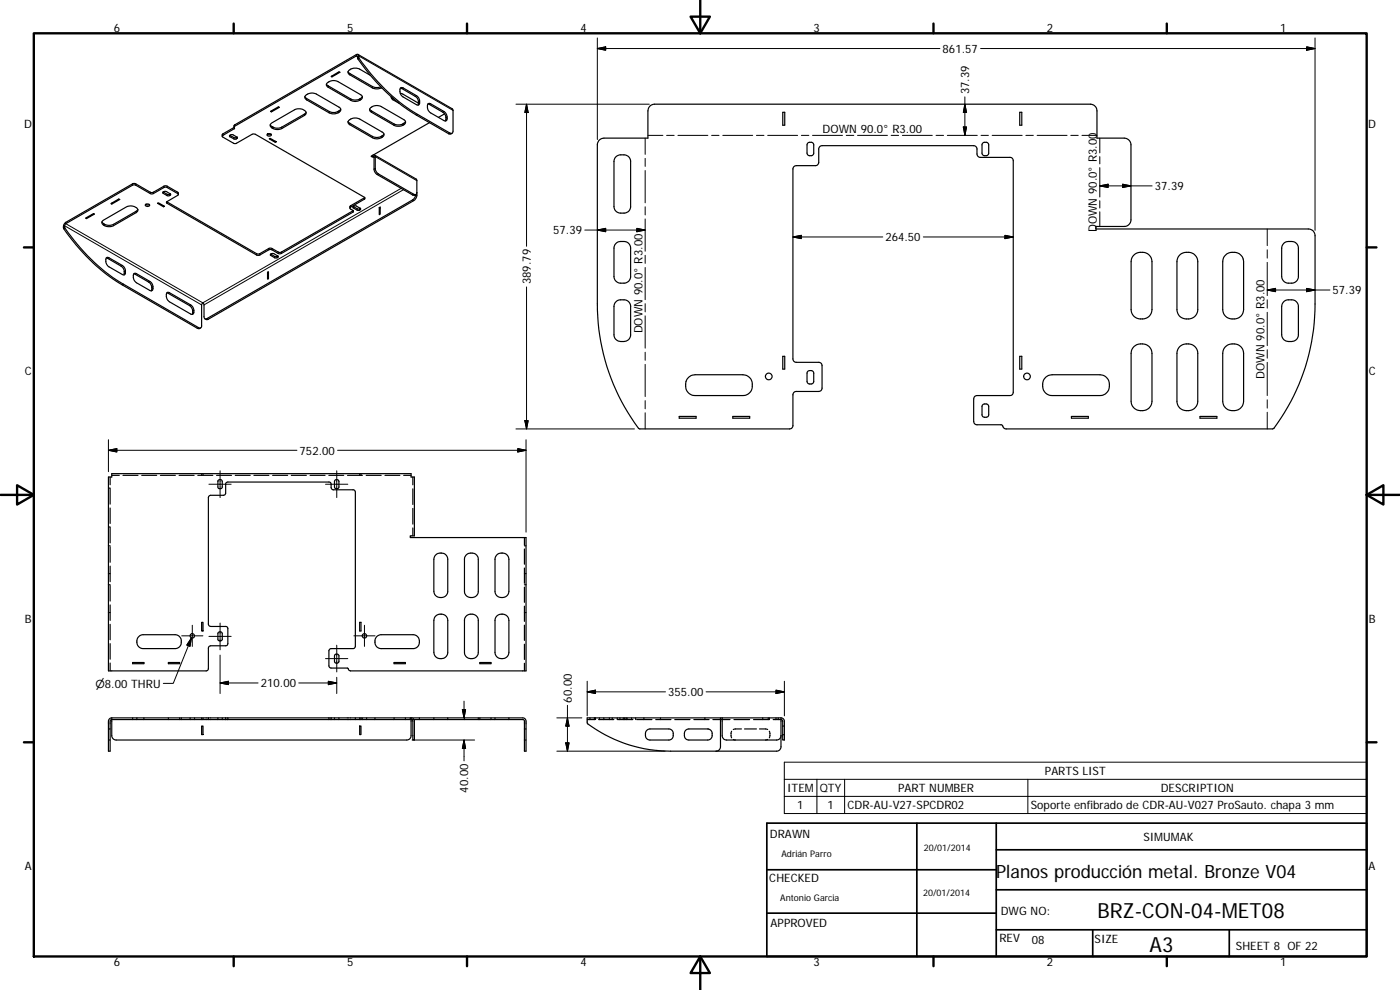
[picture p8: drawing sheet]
<svg xmlns="http://www.w3.org/2000/svg" width="420mm" height="297mm" viewBox="0 0 420 297" stroke-linecap="round" stroke-linejoin="round" font-family="sans-serif">
<g fill="none" stroke="#000" stroke-width=".36">
<path d="M107.5 16.3l28.3 16.4 .2 .4v6.3a.59 .59 0 0 1-.3 .6 .59 .59 0 0 1-.7-.1l-9.7-5.6a56.8 56.8 0 0 1-17.6-17.1l-.2-.8h-.6l-36.5 21.1-.2 .6M70.2 38.2l-3.3 2-.2 .7M81.2 33.4l2.4-1.4 .2 .2-2.4 1.4zM81.4 37l7-4.1a2.57 2.57 0 0 1 3.5 .9l-.1 .4-.5 .4-6.7 4a2.48 2.48 0 0 1-3.5-1.1zM81.4 33.3v.3M91.5 29l.5 .5 6.8 3.9a2.73 2.73 0 0 0 3.4-.7M91.8 28.6a2.95 2.95 0 0 1 3.2-.4l6.7 4a.9 .9 0 0 1 .6 .9 .9 .9 0 0 1-.9 .8 3.1 3.1 0 0 1-2.6 0l-6.8-3.9a.79 .79 0 0 1-.2-1.4zM91.9 33.7l-.6 .5-6.7 3.9a2.71 2.71 0 0 1-3.5-.7M98 25.2l.3 .5 7 4a2.63 2.63 0 0 0 3.4-.7M98.3 24.8a2.95 2.95 0 0 1 3.1-.3l6.8 3.9a.88 .88 0 0 1 .6 1 .88 .88 0 0 1-.9 .7 2.76 2.76 0 0 1-2.6 0l-6.8-3.9a.76 .76 0 0 1-.5-.6 .76 .76 0 0 1 .3-.8zM99.4 22.9l2.3-1.4 .3 .2-2.4 1.4zM99.6 22.8v.3"/>
<path d="M104.4 36.4l.6 .6 6.7 3.9a2.63 2.63 0 0 0 3.5-.7M104.4 21.5l.6 .6 6.7 3.9a2.92 2.92 0 0 0 2.6 0M104.6 36.2a2.88 2.88 0 0 1 3.3-.5l6.8 3.9a.88 .88 0 0 1 .5 1 .88 .88 0 0 1-.8 .7 2.76 2.76 0 0 1-2.7 0l-6.9-4-.4-.6zM111 32.7l.5 .6 6.7 3.9a2.74 2.74 0 0 0 3.5-.8M111.2 22.6l-3.3-1.9a2.5 2.5 0 0 0-3.5 1.1l.6 .7 6.7 3.9a3 3 0 0 0 2.8-.1M111.3 32.3a3 3 0 0 1 3.1-.3l6.8 3.9a.88 .88 0 0 1 .5 1 .88 .88 0 0 1-.8 .7 3.1 3.1 0 0 1-2.7 0l-6.7-3.9a.78 .78 0 0 1-.6-.7 .78 .78 0 0 1 .4-.7zM117.4 29l.4 .8 1.9 1.2M117.5 29.1l.6 .5M120.1 28l5.5 2.9M120.2 26.5l4.4 2.4a2.19 2.19 0 0 1 .9 2.6M120.3 26.3l.7 .1 4 2.3a1.86 1.86 0 0 1 .5 2.8l-4.5-2.4a2.07 2.07 0 0 1-.7-2.8zM128.4 31.2l4.5 2.5a2.26 2.26 0 0 1 .8 2.6"/>
<path d="M128.4 31.2l.8-.1 4.2 2.5a1.99 1.99 0 0 1 .4 2.7l-4.6-2.4a2.27 2.27 0 0 1-.8-2.7zM128.9 36.8l-17.5 10.1 .9 .2v3.8l.7 1.3 10.8 6.3 .5 .1 .5-.2M133.4 34.2l-1.8 1M135.7 40l-.5 .2-.5-.1-9.7-5.6a56.8 56.8 0 0 1-17.7-17.1v-.5l-.4-.1-36.5 21.1-.2 .3 .2 .4-3.7 2.3 3.8 2.2 5.2-2.8h.9l32.8 18.9 .2 .3-.2 .3-4.3 2.5v.3l.9 .6-.1 .5-21.6 12.4h-.8l-1.9-1.1-.6-.2-3.2 1.8h-.5l-27.3-15.7-.1-.2 .3-.2 3.3-2.1-3.5-2.2h-.7l-3.3 1.9-.6 .1-5.2-2.8-20.5 11.7-.3 1a55.4 55.4 0 0 0 17.7 17.2l22.5 13a.56 .56 0 0 0 .6 .1 .56 .56 0 0 0 .3-.6v-6.3a.41 .41 0 0 1 .4-.6 .41 .41 0 0 1 .3 .6v3.5a.56 .56 0 0 0 .3 .6 .56 .56 0 0 0 .7 0l61.6-35.6 .7-.7 .2-.9M234.9 33.7h.6v3.9h-.6zM306 33.7h.7v3.9h-.7zM49 57.6l.8-.2 1.3 .8M49 57.6l1.3 .7 .8-.1M49 57.6l-.1 .3 1.5 .9a.47 .47 0 0 0 .6-.1 .47 .47 0 0 0 .1-.5M53.5 58.4v-.6l-3.5-2h-.7l-3.3 1.9-.6 .1-4.7-2.6-.8-.1-20.2 11.6a1.62 1.62 0 0 0-.6 1.9 57.8 57.8 0 0 0 17.6 16.9l22.5 13 .5 .1 .6-.2M69 40.6l1.5 .8 .6-.3M69 40.6v.4l1.5 .8a.48 .48 0 0 0 .5-.1 .48 .48 0 0 0 .1-.6"/>
<path d="M69 40.6l.8-.2 1.3 .7M80.2 40.3a.7 .7 0 0 1 .7-.2 .7 .7 0 0 1 .5 .5 .67 .67 0 0 1-.7 .3 .67 .67 0 0 1-.5-.6zM80.2 40.3l.5 .1 .7-.1M80.8 41.7l.3-.2 1.8 1-.3 .2zM82.6 42.4v.3M109.5 59.3l-4.3 2.5-.2 .6M111.7 46.7v.4M111.9 46.6l.5-.1 .2 .5v3.8l.8 1.2 10.8 6.3a.57 .57 0 0 0 .6 .1 .57 .57 0 0 0 .3-.6M112.4 46.5l12.5 7.2 .2 .5v4.4l-.6 1.3-62 35.9-.5 .1-.5-.2M180 41.9l1.3-.5h13.1v-8.1a2.04 2.04 0 0 1 2.1-2h130.7a2 2 0 0 1 2 2v8.1h8.2a2.04 2.04 0 0 1 2 2.1v22.5a2.05 2.05 0 0 1-2 1.9h-8.5v.8h63.8a1.94 1.94 0 0 1 2 2v20.5a61.5 61.5 0 0 1-12.6 37.5h-80.1a1.5 1.5 0 0 1-1.3-1.2l-7.5-.1-.6-.2-.4-.7v-6.8l.2-.6 .8-.4h9.9l.6-.2 .4-.6v-69.7l-.2-.6-.8-.4h-9.1l-.8-.8-.1-2.1-.3-.4-.6-.2h-45.5l-.6 .2-.4 .6v4.2l-.4 .8-.6 .2h-5.7l-.8 .4-.2 .6v57.2l.7 .8h7l.6 .2 .4 .8v6.8l-.2 .6-.8 .4h-6.7l-.8 .3-.2 .7-.1 9.4-.3 .6-.4 .2h-45.3a61.5 61.5 0 0 1-12.6-37.5v-47.7l.1-.7zM184.7 47.2a3.2 3.2 0 0 1 4.1 0l.5 1.3v13.5a2.2 2.2 0 0 1-3 1.9 1.97 1.97 0 0 1-2-1.9v-13.5zM242.4 42.9a1.04 1.04 0 0 1 1.1-.3 1.04 1.04 0 0 1 .7 .9v2.5a1.03 1.03 0 0 1-1 .7 1.03 1.03 0 0 1-1-.7v-2.5z"/>
<path d="M294.9 42.9a1.05 1.05 0 0 1 1.8 .6v2.5a1.03 1.03 0 0 1-1 .7 1.03 1.03 0 0 1-1-.7v-2.5zM25.7 65.4l2.4-1.3 .2 .1-2.3 1.4zM26 65.3v.3M30.7 66.3l7.2-4.2a2.45 2.45 0 0 1 3.5 1l-.5 .7-6.8 3.9a2.47 2.47 0 0 1-3.5-1zM31.9 77.4l4.6 2.6a2.18 2.18 0 0 1 .7 2.5M31.9 77.4l.6-.1 4.4 2.5a1.89 1.89 0 0 1 .3 2.7h-.3l-4.4-2.6a2.14 2.14 0 0 1-.6-2.5zM33.3 61.1l2.3-1.4 .3 .2-2.4 1.3zM33.5 60.9v.3M41.4 62.8l-.5 .6-6.8 3.9a2.76 2.76 0 0 1-3.5-.7M43.7 61.4a.62 .62 0 0 1 .7-.3 .62 .62 0 0 1 .4 .7 .63 .63 0 0 1-.7 .2 .63 .63 0 0 1-.4-.6zM43.7 61.4h1.1M47.3 61l.3-.1 1.8 1-.3 .1z"/>
<path d="M49.1 61.7v.3M50 60.5l27.3 15.7h.5l3.2-1.8 .6 .1 1.9 1.1 .8 .1 21.7-12.5M81.3 76.2l1.3 .8 .8-.2M81.3 76.2l-.1 .4 1.5 .8a.46 .46 0 0 0 .6 0 .46 .46 0 0 0 .1-.6M81.3 76.2l.8-.1 1.3 .7M106 62l1.3 .7 .8-.2M106 62v.4l1.5 .7a.48 .48 0 0 0 .5 0 .48 .48 0 0 0 .1-.6M106 62l.8-.2 1.3 .7M113.8 62.3l.3 .2M113.8 62.3l.3-.2v2.2l-.3 .1zM184.7 73.2a3.1 3.1 0 0 1 4.1 0l.5 1.2v8.6a2.24 2.24 0 0 1-3 2 2.04 2.04 0 0 1-2-2v-8.6zM340.4 76.4a3.2 3.2 0 0 1 5.3 2.1v14.4a3.1 3.1 0 0 1-3.1 2.8 3.1 3.1 0 0 1-3.1-2.8v-14.4l.2-1.2z"/>
<path d="M354.2 76.4a3.2 3.2 0 0 1 3.3-.6 3.2 3.2 0 0 1 2 2.7v14.4a3.1 3.1 0 0 1-3.2 2.8 3.1 3.1 0 0 1-3.1-2.8v-14.8l.5-1.1zM367.7 76.7a3.2 3.2 0 0 1 3.3-.9 3.2 3.2 0 0 1 2.2 2.7v14.4a3.1 3.1 0 0 1-3.1 2.8 3.1 3.1 0 0 1-3.1-2.8v-14.4l.2-1.2zM385.4 72.9a3.1 3.1 0 0 1 4 .5l.3 1v8.6a2.27 2.27 0 0 1-3 2 2.04 2.04 0 0 1-2-2v-8.6l.1-.6zM40.1 82.2l4.7 2.6a2.28 2.28 0 0 1 .6 2.5M40.2 82.1l.6-.1 4.2 2.4a1.92 1.92 0 0 1 .5 2.8l-.5-.1-4.2-2.4a2.32 2.32 0 0 1-.6-2.6zM50 87.9l6.9 3.8a2.19 2.19 0 0 1 .8 2.6M50.1 87.9l.2-.2 .6 .1 6.3 3.7a1.91 1.91 0 0 1 .6 2.8l-.6-.1-6.5-3.8a2.32 2.32 0 0 1-.6-2.5zM80.3 81.7l.3-.2v2.1l-.3 .2zM80.3 81.7l.3 .1M184.7 90.7a3.1 3.1 0 0 1 4.1 0l.5 1.2v8.6a2.24 2.24 0 0 1-3 2 2.04 2.04 0 0 1-2-2v-8.6zM385.4 90.4a3.1 3.1 0 0 1 4 .6l.3 .9v8.6a2.27 2.27 0 0 1-3 2 2.04 2.04 0 0 1-2-2v-8.6l.1-.7zM206.7 113.1l.7-.4 1.2-.3h14.4a3.1 3.1 0 0 1 2.8 3.2 3.1 3.1 0 0 1-2.8 3.1h-14.4a3.2 3.2 0 0 1-2.8-2.2 3.2 3.2 0 0 1 .9-3.4z"/>
<path d="M234.9 106.9h.6v3.8h-.6zM242.4 111.4a1.06 1.06 0 0 1 1.8 .6v2.4a1.03 1.03 0 0 1-1 .8 1.03 1.03 0 0 1-1-.8v-2.4zM306 106.9h.7v3.8h-.7zM313.9 113.1l.7-.4 1.2-.3h14.3a3.1 3.1 0 0 1 2.9 3.2 3.1 3.1 0 0 1-2.9 3.1h-14.3a3.2 3.2 0 0 1-2.8-2.2 3.2 3.2 0 0 1 .9-3.4zM340.4 103.9a3.2 3.2 0 0 1 3.3-.6 3.2 3.2 0 0 1 2 2.7v14.4a3.1 3.1 0 0 1-3.1 2.8 3.1 3.1 0 0 1-3.1-2.8v-14.4l.2-1.2zM354.2 103.9a3.2 3.2 0 0 1 3.3-.6 3.2 3.2 0 0 1 2 2.7v14.4a3.1 3.1 0 0 1-3.2 2.8 3.1 3.1 0 0 1-3.1-2.8v-14.8l.3-.8zM367.7 104.2a3.2 3.2 0 0 1 3.3-.9 3.2 3.2 0 0 1 2.2 2.7v14.4a3.1 3.1 0 0 1-3.1 2.8 3.1 3.1 0 0 1-3.1-2.8v-14.4l.2-1.2zM203.8 124.9h5.1v.6h-5.1zM219.9 124.9h5.1v.6h-5.1zM294.9 121.4a1.05 1.05 0 0 1 1.8 .5v2.6a1.04 1.04 0 0 1-1 .7 1.04 1.04 0 0 1-1-.7v-2.6zM321.6 124.9h5v.6h-5zM360.1 124.9h5.1v.6h-5.1z"/>
<path d="M32.5 146.5h.2M32.5 158.1h.2M32.9 146.5h.2M32.9 158.1h.2M33.1 143.1v2.3M33.1 146.6v4.7M33.1 152.4v4.7M33.1 158.2v4.7M33.5 142.6h2.3M33.5 142.1h89.9v1h1v17.7h-1.3v.5h34.8v40h-52.7l-.4-.1-.6-.8h-4.8l-.5-.2-.2-.4v-4.5l.3-.6 6.9-.1 .4-.1 .3-.5v-46.4l-.5-.6-6.2-.1-.5-.4-.1-1.6-.6-.3h-30.3l-.7 .5v2.9l-.2 .4-.5 .2h-3.8l-.5 .2-.2 .5v38l.2 .4 .5 .3h4.5l.5 .1 .2 .5-.1 4.8-.6 .4h-4.5l-.6 .3-.1 6.5v.4l-.6 .3h-29.4l.1-58.2a.61 .61 0 0 0 .8 0 .61 .61 0 0 0 .1-.8zM36.9 142.6h4.5M42.5 142.6h4.5"/>
<path d="M48.1 142.6h4.5M53.8 142.6h4.5M59.4 142.6h4.5M60.5 142.1v.2M60.5 142.4v.2M60.9 142.1v.2M60.9 142.4v.2M65 142.6h4.5M65.5 144.2a.72 .72 0 0 1 .7-.3 .72 .72 0 0 1 .5 .5v1.7a.68 .68 0 0 1-.7 .5 .68 .68 0 0 1-.6-.5zM70.6 142.6h4.5M76.2 142.6h4.5M81.8 142.6h4.5"/>
<path d="M87.4 142.6h4.5M93.1 142.6h4.4M98.7 142.6h4.5M100.5 144.2a.72 .72 0 0 1 1.2 .2v1.7a.69 .69 0 0 1-.7 .5 .69 .69 0 0 1-.6-.5zM104.3 142.6h4.5M107.9 142.1v.2M107.9 142.4v.2M108.3 142.1v.2M108.3 142.4v.2M109.9 142.6h4.5M115.5 142.6h4.5M121.1 142.6h2.3"/>
<path d="M123.9 143.1v2.4M123.9 146.7v4.7M123.9 152.5v4.7M123.9 158.4v2.4M32.5 175.5h.2M32.5 163.8h.2M32.5 172.1h.2M32.9 175.5h.2M32.9 163.8h.2M32.9 172.1h.2M33.1 164v4.7M33.1 169.9v4.6"/>
<path d="M33.1 175.7v4.6M130.9 166.4a2.1 2.1 0 0 1 2.2-.4 2.1 2.1 0 0 1 1.3 1.8v9.6a2.1 2.1 0 0 1-2.1 1.9 2.1 2.1 0 0 1-2.1-1.9v-9.6l.3-.9zM140 166.4a2.1 2.1 0 0 1 2.2-.4 2.1 2.1 0 0 1 1.3 1.8v9.6a2.09 2.09 0 0 1-2 1.9 2.09 2.09 0 0 1-2.1-1.9v-9.6l.1-.6zM149.2 166.4a2.12 2.12 0 0 1 2.2-.4 2.12 2.12 0 0 1 1.3 1.8v9.6a2.1 2.1 0 0 1-2.1 1.9 2.1 2.1 0 0 1-2-1.9v-9.6l.1-.6zM157.4 175.5h.2M157.4 163.8h.2M157.4 172.1h.2M157.4 161.3v2.3M157.4 164.7v4.6M157.4 170.4v4.6M157.4 176.1v4.6M157.7 175.5h.2"/>
<path d="M157.7 163.8h.2M157.7 172.1h.2M32.5 183.8h.2M32.9 183.8h.2M33.1 181.5v4.6M33.1 187.3v4.7M33.1 193.1v4.7M33.1 198.9v2.4M39.8 198.8h3.4v.3h-3.4zM41.8 190.9l1.2-.5h9.5a2.1 2.1 0 0 1 1.9 2.1 2.1 2.1 0 0 1-1.9 2.1h-9.5a2.11 2.11 0 0 1-1.9-1.5 2.11 2.11 0 0 1 .7-2.2zM50.5 198.8h3.4v.3h-3.4zM60.5 186.7h.4v2.6h-.4z"/>
<path d="M65.5 189.8a.74 .74 0 0 1 1.2 .3v1.7a.68 .68 0 0 1-.7 .5 .68 .68 0 0 1-.6-.5zM100.5 196.5a.74 .74 0 0 1 1.2 .3v1.6a.69 .69 0 0 1-.7 .6 .69 .69 0 0 1-.6-.6zM107.9 186.7h.4v2.6h-.4zM113.2 190.9l1.2-.5h9.6a2.09 2.09 0 0 1 1.9 2.1 2.09 2.09 0 0 1-1.9 2.1h-9.6a2.12 2.12 0 0 1-1.9-1.5 2.12 2.12 0 0 1 .7-2.2zM118.3 198.8h3.4v.3h-3.4zM130.9 184.7a2.11 2.11 0 0 1 2.2-.3 2.11 2.11 0 0 1 1.3 1.7v9.6a2.09 2.09 0 0 1-2.1 1.9 2.09 2.09 0 0 1-2.1-1.9v-9.6l.3-.9zM140 184.7a2.12 2.12 0 0 1 3.5 1.4v9.6a2.08 2.08 0 0 1-2 1.9 2.08 2.08 0 0 1-2.1-1.9v-9.6l.1-.6zM144 198.8h3.4v.3h-3.4zM149.2 184.7a2.14 2.14 0 0 1 3.5 1.4v9.6a2.09 2.09 0 0 1-2.1 1.9 2.09 2.09 0 0 1-2-1.9v-9.6l.1-.6zM157.4 183.8h.2M157.4 181.9v4.5M157.4 187.6v4.6"/>
<path d="M157.4 193.3v4.6M157.4 199v2.3M157.7 183.8h.2M32.5 218.7h.2M32.9 218.7h.2M33.5 215.9v4.8a1.34 1.34 0 0 0 1.4 1.3h87.2a1.3 1.3 0 0 0 1.3-1.3v-4.8M33.5 215.4a1.23 1.23 0 0 0-1 1.7v8.3h.6v-9l.4-.5M33.5 215.4v.2M33.5 215.7v.2M39.8 215.4v.2M39.8 215.7v.2M41.1 215.4v.2"/>
<path d="M41.1 215.7v.2M43.2 215.4v.2M43.2 215.7v.2M50.5 215.4v.2M50.5 215.7v.2M53.9 215.4v.2M53.9 215.7v.2M54.4 215.4v.2M54.4 215.7v.2M57.1 215.4v.2M57.1 215.7v.2M58.4 215.4v.2"/>
<path d="M58.4 215.7v.2M60.5 217.8h.4v2.6h-.4zM60.5 215.4v.2M60.5 215.7v.2M60.9 215.4v.2M60.9 215.7v.2M62.5 215.4v.5h-29M62.5 215.9h5.2M62.5 215.4h5.2M62.5 215.4h-29M65.4 215.4v.2M65.4 215.7v.2"/>
<path d="M66.7 215.4v.2M66.7 215.7v.2M67.7 215.9h.7M67.7 215.4v.2M67.7 215.7v.2M67.7 215.4h.7M68.4 215.4v.5M68.4 215.9h30.3M68.4 215.4h30.3M98.7 215.9h.7M98.7 215.4v.5M98.7 215.4h.7"/>
<path d="M99.4 215.4h57.5a1.23 1.23 0 0 1 1 1.7v8.3h-.5v-9l-.4-.5h-57.6M99.4 215.4v.2M99.4 215.7v.2M100.4 215.4v.2M100.4 215.7v.2M101.7 215.4v.2M101.7 215.7v.2M106.6 215.4v.2M106.6 215.7v.2M107.9 217.8h.4v2.6h-.4zM107.9 215.4v.2M107.9 215.7v.2"/>
<path d="M108.3 215.4v.2M108.3 215.7v.2M108.7 215.4v.2M108.7 215.7v.2M110 215.4v.2M110 215.7v.2M112.5 215.4v.2M112.5 215.7v.2M118.3 215.4v.2M118.3 215.7v.2M121.7 215.4v.2M121.7 215.7v.2"/>
<path d="M123.1 215.4v.2M123.1 215.7v.2M123.4 215.7v.2M123.7 215.4h-.3v.2M124 215.6l.4 .6v5.8h-.5v-5.6l-.2-.4-.3-.1M125.9 215.4v.2M125.9 215.7v.2M130.2 215.4v.2M130.2 215.7v.2M134.4 215.4v.2M134.4 215.7v.2M139.4 215.4v.2"/>
<path d="M139.4 215.7v.2M143.5 215.4v.2M143.5 215.7v.2M144 215.4v.2M144 215.7v.2M147.4 215.4v.2M147.4 215.7v.2M148.6 215.4v.2M148.6 215.7v.2M152.7 215.4v.2M152.7 215.7v.2M157.4 218.7h.2"/>
<path d="M157.7 218.7h.2M176.2 215.9h2.3M177 215.4v.2M177 215.7v.2M178.4 215.4v.2M178.4 215.7v.2M178.6 215.4v.2M178.6 215.7v.2M178.7 215.4v.2M178.7 215.7v.2M179.7 215.9h4.5M179.9 215.4v.2"/>
<path d="M179.9 215.7v.2M181.2 215.4v.2M181.2 215.7v.2M182.9 215.4v.2M182.9 215.7v.2M183.7 215.4v.2M183.7 215.7v.2M185.2 215.4v.2M185.2 215.7v.2M185.4 215.9h4.5M186 215.4v.2M186 215.7v.2"/>
<path d="M187.1 215.4v.2M187.1 215.7v.2M187.4 215.4v.2M187.4 215.7v.2M187.9 215.4v.2M187.9 215.7v.2M188.2 215.4v.2M188.2 215.7v.2M189.6 215.4v.2M189.6 215.7v.2M190.8 215.4v.2M190.8 215.7v.2"/>
<path d="M191.1 215.9h4.6M193.2 215.4v.2M193.2 215.7v.2M194.1 219.1l1-.4h5.6a1.75 1.75 0 0 1 1.4 1.3 1.75 1.75 0 0 1-.6 1.8l-.8 .2h-5.6a1.68 1.68 0 0 1-1.4-1.1 1.68 1.68 0 0 1 .4-1.8zM196.8 215.9h4.6M198.2 215.4v.2M198.2 215.7v.2M202.5 215.9h4.6M205.8 219.1l.9-.4h5.7a1.69 1.69 0 0 1 1.4 1.7 1.69 1.69 0 0 1-1.4 1.6h-5.7a1.71 1.71 0 0 1-1.4-1.1 1.71 1.71 0 0 1 .5-1.8zM208.2 215.9h4.6M211.5 215.4v.2M211.5 215.7v.2"/>
<path d="M213.9 215.9h5.2M216.2 215.4h18.2M216.7 215.4v5.3a1.3 1.3 0 0 0 1.3 1.3h15.1a1.3 1.3 0 0 0 1.3-1.3M219.6 219.4l-.2 .9M220.3 215.9h4.7M222.5 218.7l-2.4 .2M223.4 218.7h3.6M227.9 218.7l2.5 .2M228.9 215.4v.2M228.9 215.7v.2M230.6 215.4v.2M230.6 215.7v.2"/>
<path d="M230.9 219.4l.2 .9M230.9 215.7v.2h-4.7M230.9 215.4v.2M232.9 215.4v.2M232.9 215.7v.2M233.6 215.4v.2M233.6 215.7v.2M234.4 215.4l.6 .2 .4 .6v5.8h-.5v-5.8l-.5-.3h-2.4M234.4 215.4v8.6a1.34 1.34 0 0 1-1.3 1.4h-31.9a40.2 40.2 0 0 1-25-8.5v-1.5h40v8.6a1.34 1.34 0 0 1-1.3 1.4M234.9 217.8h.2M235.2 217.8h.2M32.5 222h.2"/>
<path d="M32.9 222h.2M157.4 222h.2M157.7 222h.2M219.4 220.5l.2 .9M220.1 221.9l.6 .1M230.4 221.9l-.7 .1M231.1 220.5l-.2 .9M234.9 220.4h.2M235.2 220.4h.2"/>
<circle cx="230.7" cy="112.9" r="1"/>
<circle cx="308.2" cy="112.9" r="1.01"/>
<circle cx="57.7" cy="190.8" r=".66"/>
<circle cx="109.4" cy="190.8" r=".66"/>
</g>
<g fill="none" stroke="#000" stroke-width=".3">
<path d="M106.9 16.4v.4l.4 .2 .4-.2 28.3 16.3M107.7 17.2l-.4 .2M107.7 17.5l-.3 .2M179.3 14.6l2.5-.5v1zM179.3 14.6h102.8M179.3 11.4v30.5M392.1 14.1l2.6 .5-2.6 .5zM394.7 14.6h-100.4M394.7 11.4v57.7M70.3 38.4v.2M70.4 37.5v.4M81.6 38v.4"/>
<path d="M81.9 38.1v.5M84.6 38.1v.5M91.3 34.2v.4M92 29.5v.5M98.5 25.8v.4M98.8 33.4v.5M101.4 33.4v.5M101.7 33.3v.4M105 22.1v.4M105 37v.4M105.3 29.7v.4M107.9 29.7v.4"/>
<path d="M108.2 29.5v.5M111.5 33.3v.4M111.7 26v.4M114.4 26.2v.2M118 29.5v.5M118.2 37.2v.4M120.9 37.2v.4M121 26.4l-.4 .2M121.2 37v.4M125 28.7l-.4 .2M125.3 34.3l-.3 .2M125.9 30.3l-.3 .2"/>
<path d="M125.9 30.9l-.3 .2M129.2 31.1l-.3 .2M133.2 33.4l-.3 .3M134.2 35.1l-.4 .2M134.2 35.6l-.4 .2M135 39.9l-.3 .2M154.8 31.3h40M158 31.3v42.6M158 31.3l.5 2.5h-1zM289.1 38.1h1l-.5 2.5zM289.6 29.1v11.5M289.6 31.3l.5 2.5h-1z"/>
<path d="M39.8 55.2v.4M40.7 55.2v.4M45.1 57.7v.4M46 57.7v.4M49 57.6v.4M49.2 55.9v.4M50.2 58.3v.4M50.2 55.9v.4M50.9 58.3v.4M51.1 58.2v.4M53.3 57.7v.4M66.9 40.2v.4"/>
<path d="M69 40.6v.4M70.2 41.3v.4M70.9 41.3v.4M71.1 41.1v.5M109.4 59.4v.4M111.7 40.9v.4M111.9 46.6v.4l.4 .2 .3-.2 12.5 7.2M112.6 50.5l-.3 .3M113.5 52.2l-.3 .2M114.4 40.9v.4M114.7 40.8v.4M120.4 56.5l-59.5 34.4-41.2-23.8v-.4"/>
<path d="M121.1 56.9l-59.9 34.6M123.8 60l.4 .2M124.2 58.3l-.4 .2M124.8 58.4l.3 .2M193.6 41.4v4.9M193.6 47.5v2.4M193.6 51.2v9.7M194.4 40.6h4.6M200.1 40.6h2.2M203.4 40.6h9M213.6 40.6h2.2M216.9 40.6h9"/>
<path d="M227 40.6h2.3M230.4 40.6h9M240.5 40.6h2.2M243.8 40.6h9M254 40.6h2.2M257.4 40.6h8.9M267.5 40.6h2.2M270.8 40.6h9M280.9 40.6h2.3M284.3 40.6h9M294.4 40.6h2.2M297.8 40.6h9"/>
<path d="M307.9 40.6h2.2M311.2 40.6h9M321.4 40.6h2.2M324.7 40.6h4.5M330.1 41.4v4.5M330.1 47v2.2M330.1 50.3v8.8M330.1 55.8l2.5-.5v1zM336.9 55.3l2.5 .5-2.5 .5zM345.8 55.8h-15.7M19 67.9l.4-.2 41.1 23.8M19.4 68.1l-.4 .2"/>
<path d="M19.5 68.4l-.4 .2M31.1 67.1v.4M31.4 67.3v.4M32.7 77.3l-.4 .2M34.1 67.3v.4M36.7 79.7l-.3 .2M40.9 63.4v.4M50.2 60.6v.4M77 76.1v.4M78 76.1v.4M80.7 74.5v.5M81.3 76.2v.4"/>
<path d="M81.6 74.5v.5M82.4 76.9v.4M83.2 76.9v.4M83.4 76.8v.4M83.5 75.6v.5M84.4 75.6v.5M105.2 61.8v.4M105.9 63.3v.4M106 62v.4M107.2 62.6v.5M107.9 62.6v.5M108.1 62.5v.4"/>
<path d="M175.5 69h18.1M179.3 69l2.5-.5v1zM191.1 68.5l2.5 .5-2.5 .5zM193.6 62v2.5M193.6 65.7v9.7M193.6 76.6v2.4M238 71.1l2.5-.5v1zM238 71.1h26.9M277.1 71.1h27M301.6 70.6l2.5 .5-2.5 .5zM330.1 60.2v2.2M330.1 63.5v4.4"/>
<path d="M380.3 68.7v5M380.3 75v2.4M380.3 78.7v10M37.1 85.3l-.4 .2M37.6 81.8l-.3 .2M37.6 81.3l-.3 .2M40.9 82.1l-.3 .2M45 84.4l-.4 .2M45.9 86l-.3 .3M45.9 86.6l-.3 .2M50.9 87.8l-.4 .2M57.2 91.5l-.3 .2"/>
<path d="M58.2 93.1l-.4 .2M58.2 93.7l-.4 .2M59.6 98.3l-.4 .2M62.2 95.6l.3 .2M158 86.1v42.6M193.6 80.2v9.7M193.6 91.1v2.5M193.6 94.8v9.7M380.3 90v2.5M380.3 93.7v10M380.3 87l2.5-.5v1zM380.3 87h18.8"/>
<path d="M392.1 86.5l2.6 .5-2.6 .5zM193.6 105.7v2.4M193.6 109.3v9.7M380.3 104.9v2.6M380.3 108.7v10M380.3 120v2.4M32.5 135.1l2.6-.5v1zM32.5 135.1h56.6M32.5 131.9v9.6M101.3 135.1h56.6M154.8 128.7h35.6M155.4 134.6l2.5 .5-2.5 .5z"/>
<path d="M157.5 126.2h1l-.5 2.5zM157.9 131.9v27.8M193.6 120.2v2.5M193.6 123.8v4.9M380.3 123.7v5M62.7 145.3h6.7M66 141.3v8M97.7 145.3h6.7M101.1 141.3v8M54.5 190.8h6.4M57.5 191.4l-5.5 13.6h-3M57.5 191.4l-.5 2.5-.9-.4z"/>
<path d="M57.7 187.6v6.4M62.7 190.9h6.7M66 186.9v8.1M66 196.6v11.5M97.7 197.6h6.7M101.1 193.6v8M106.2 190.8h6.4M109.4 187.6v6.4M66 204.9l2.5-.5v1zM66 204.9h11.5M89.7 204.9h11.4M98.5 204.4l2.6 .5-2.6 .5z"/>
<path d="M101.1 203.2v4.9M138.8 212.9h.9l-.4 2.5zM139.3 210.4v5M167.1 215.4h7.5M170.3 211.6v13.8M170.3 215.4l.5 2.5h-1zM176.2 207.6l2.5-.5v1zM176.2 207.6h23.5M176.2 204.4v10.4M211.9 207.6h23.5M232.9 207.1l2.5 .5-2.5 .5zM235.4 204.4v10.4"/>
<path d="M123.7 222h18.7M139.3 222v6.3M139.3 222l.4 2.6h-.9zM167.1 225.4h32.5M169.8 222.9h1l-.5 2.5zM235.4 228.7h174.8v15.4h-174.8zM235.4 233.8h174.8M235.4 239h174.8M245.2 233.8v10.3M253.5 233.8v10.3M308.5 233.8v10.3"/>
</g>
<g fill="none" stroke="#000" stroke-width=".71">
<path d="M10.1 10h400.1v277h-400.1zM70.1 7.1v2.9M140.2 7.1v2.9M207.3 5h5.8l-2.9 5zM210.2 0v10M280.2 7.1v2.9M350.2 7.1v2.9M7.2 74.2h2.9M410.2 74.2h2.9M.2 148.5h9.9M5.1 145.6l5 2.9-5 2.9zM410.2 148.5l5-2.9v5.8z"/>
<path d="M410.2 148.5h9.9M7.2 222.7h2.9M410.2 222.7h2.9M70.1 287v2.9M140.2 287v2.9M210.2 287l2.9 5h-5.8zM210.2 287v10M280.2 287v2.9M350.2 287v2.9"/>
</g>
<path d="M230.1 247h180.1v40h-180.1zM275.2 247v40M299 255h111.2M299 247v40M230.1 274h68.9M230.1 261h68.9M299 279h111.2M299 267h111.2M327.9 279v8M368.9 279v8" fill="none" stroke="#000" stroke-width=".51"/>
<g fill="#000" stroke="#000" stroke-width=".3">
<path d="M179.3 14.6l2.5-.5v1zM392.1 14.1l2.6 .5-2.6 .5zM158 31.3l.5 2.5h-1zM289.1 38.1h1l-.5 2.5zM289.6 31.3l.5 2.5h-1zM330.1 55.8l2.5-.5v1zM336.9 55.3l2.5 .5-2.5 .5zM179.3 69l2.5-.5v1zM191.1 68.5l2.5 .5-2.5 .5zM238 71.1l2.5-.5v1zM301.6 70.6l2.5 .5-2.5 .5zM380.3 87l2.5-.5v1z"/>
<path d="M392.1 86.5l2.6 .5-2.6 .5zM32.5 135.1l2.6-.5v1zM155.4 134.6l2.5 .5-2.5 .5zM157.5 126.2h1l-.5 2.5zM57.5 191.4l-.5 2.5-.9-.4zM66 204.9l2.5-.5v1zM98.5 204.4l2.6 .5-2.6 .5zM138.8 212.9h.9l-.4 2.5zM170.3 215.4l.5 2.5h-1zM176.2 207.6l2.5-.5v1zM232.9 207.1l2.5 .5-2.5 .5zM139.3 222l.4 2.6h-.9z"/>
<path d="M169.8 222.9h1l-.5 2.5z"/>
</g>
<g font-size="6.3">
<text x="329.4" y="275.4">BRZ-CON-04-MET08</text>
<text x="345" y="285.6">A3</text>
</g>
<text font-size="5.5" x="298.9" y="263.4">Planos producción metal. Bronze V04</text>
<g font-size="3.5">
<text x="34.2" y="9.6">6</text>
<text x="104.2" y="9.6">5</text>
<text x="174.2" y="9.6">4</text>
<text x="244.2" y="9.6">3</text>
<text x="314.2" y="9.6">2</text>
<text x="384.2" y="9.6">1</text>
<text x="282.9" y="15.9">861.57</text>
<text x="290.8" y="28.3" transform="rotate(-90 290.8 28.3)">37.39</text>
<text x="7.3" y="38.4">D</text>
<text x="246.9" y="39.8">DOWN 90.0° R3.00</text>
<text x="410.6" y="38.4">D</text>
<text x="346.6" y="57">37.39</text>
<text x="166" y="70.3">57.39</text>
<text x="329.2" y="67.3" transform="rotate(-90 329.2 67.3)">OWN 90.0° R3.00</text>
<text x="329.2" y="69.6" transform="rotate(-90 329.2 69.6)">D</text>
<text x="265.7" y="72.4">264.50</text>
<text x="159.3" y="85.3" transform="rotate(-90 159.3 85.3)">389.79</text>
<text x="399.9" y="88.3">57.39</text>
<text x="192.8" y="100" transform="rotate(-90 192.8 100)">DOWN 90.0° R3.00</text>
<text x="7.4" y="112.6">C</text>
<text x="379.4" y="113.7" transform="rotate(-90 379.4 113.7)">DOWN 90.0° R3.00</text>
<text x="410.8" y="112.6">C</text>
<text x="89.9" y="136.4">752.00</text>
<text x="7.4" y="186.9">B</text>
<text x="410.8" y="186.9">B</text>
<text x="78.3" y="206.2">210.00</text>
<text x="200.5" y="208.9">355.00</text>
<text x="171.6" y="210.8" transform="rotate(-90 171.6 210.8)">60.00</text>
<text x="313.6" y="232.5">PARTS LIST</text>
<text x="140.5" y="237.8" transform="rotate(-90 140.5 237.8)">40.00</text>
<text x="236.2" y="237.7">ITEM</text>
<text x="246" y="237.7">QTY</text>
<text x="269.6" y="237.7">PART NUMBER</text>
<text x="348.3" y="237.7">DESCRIPTION</text>
<text x="239.3" y="242.8">1</text>
<text x="248.4" y="242.8">1</text>
<text x="254.4" y="242.8">CDR-AU-V27-SPCDR02</text>
<text x="309.4" y="242.8">Soporte enfibrado de CDR-AU-V027 ProSauto. chapa 3 mm</text>
<text x="231.1" y="251.4">DRAWN</text>
<text x="343.2" y="252.3">SIMUMAK</text>
<text x="7.4" y="261.1">A</text>
<text x="410.8" y="261.1">A</text>
<text x="230.9" y="264.6">CHECKED</text>
<text x="300.3" y="274.5">DWG NO:</text>
<text x="231.3" y="278.2">APPROVED</text>
<text x="299.9" y="282.6">REV</text>
<text x="309.7" y="283.3">08</text>
<text x="328.5" y="283">SIZE</text>
<text x="370.9" y="285.1">SHEET 8 OF 22</text>
<text x="34.2" y="289.9">6</text>
<text x="104.2" y="289.9">5</text>
<text x="174.2" y="289.9">4</text>
<text x="244.2" y="289.9">3</text>
<text x="314.2" y="289.9">2</text>
<text x="384.2" y="289.9">1</text>
</g>
<text font-size="3.3" x="28.6" y="206.3">⌀8.00 THRU</text>
<g font-size="2.7">
<text x="234.5" y="257.1">Adrián Parro</text>
<text x="277.3" y="255.2">20/01/2014</text>
<text x="277" y="268.7">20/01/2014</text>
<text x="234.2" y="270.2">Antonio Garcia</text>
</g>
</svg>
